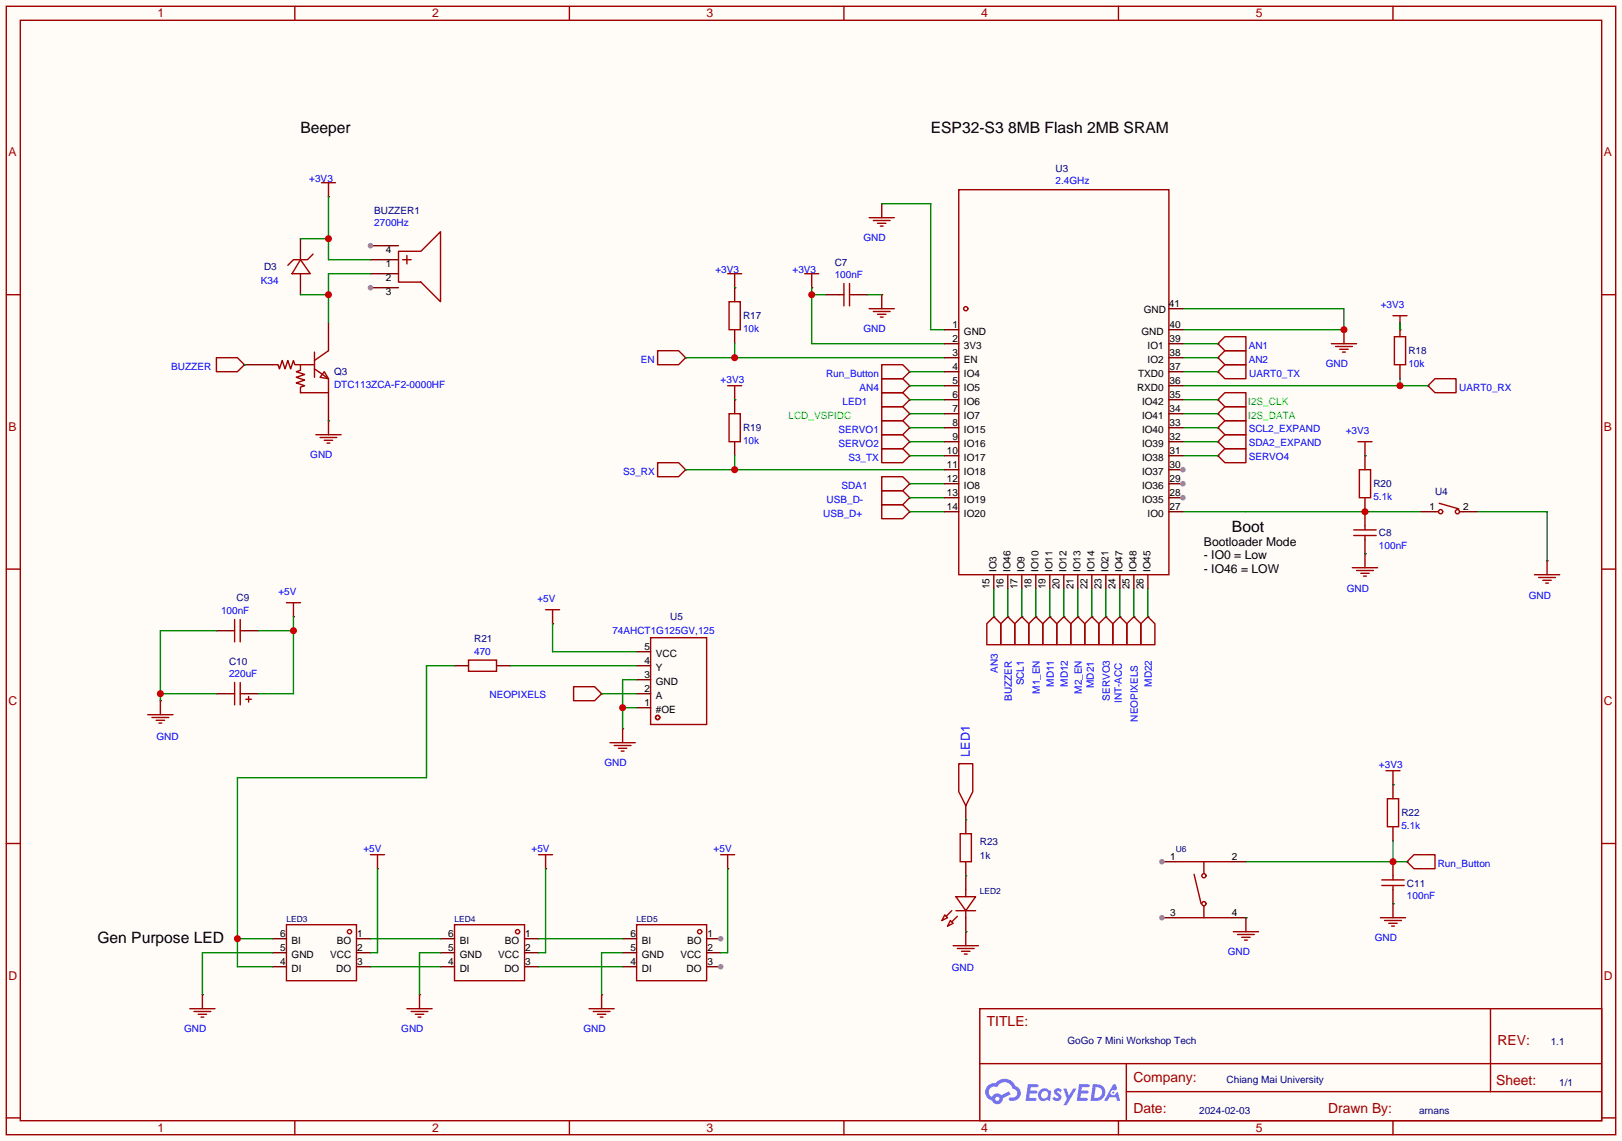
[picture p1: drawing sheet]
<svg xmlns="http://www.w3.org/2000/svg" width="294mm" height="207mm" viewBox="0 0 294 207" stroke-linecap="round" stroke-linejoin="round" font-family="sans-serif">
<path d="M0 0h294.1v207h-294.1z" fill="#fffcf7"/>
<g fill="none" stroke="#a10000" stroke-width=".25">
<path d="M1.1 1.1h291.9v204.8h-291.9zM3.7 3.7h286.7v199.6h-286.7zM53.5 1.1v2.6M103.3 1.1v2.6M153 1.1v2.6M202.8 1.1v2.6M252.6 1.1v2.6M1.1 53.5h2.6M290.4 53.5h2.6M1.1 103.3h2.6M290.4 103.3h2.6M1.1 153h2.6"/>
<path d="M290.4 153h2.6M177.7 183h112.7v20.3h-112.7zM177.7 193h112.7M204.2 198.1h86.2M204.2 193v10.1M270.3 183v15.1M1.1 202.8h2.6M53.5 203.3v2.6M103.3 203.3v2.6M153 203.3v2.6M202.8 203.3v2.6M252.6 203.3v2.6"/>
<path d="M290.4 202.8h2.6"/>
</g>
<g fill="#5487ff">
<path d="M191.3 197.6l.5-.2 .4 .1 .3 .3-.2 .4a.33 .33 0 0 0-.3-.3 .33 .33 0 0 0-.3 .2v.1a.89 .89 0 0 1 .6 1.3 1 1 0 0 1-1.5-.1l.4-.4 .5 .3 .2-.1v-.2a.88 .88 0 0 1-.6-1.4z"/>
<path d="M192.8 197.5h.6l.4 1.3 .8-1.3h.6l-1.8 3h-.6l.7-1.1z"/>
<path d="M186.4 196.7h.8a1.1 1.1 0 0 1 1.1 .2l-.1 .3-1.3 .1-.1 .6h1.1l.2 .2-.3 .3h-1.1l-.1 .8h1.2l.1 .4-.2 .1h-1.7z"/>
<path d="M195.7 196.7h.8a1.11 1.11 0 0 1 1.1 .2 .26 .26 0 0 1-.3 .4h-1.1l-.1 .6h1.1l.2 .2-.3 .3h-1.1l-.1 .8h1.2l.1 .4-.2 .1h-1.7z"/>
<path d="M201.9 196.7h.5l.2 .9-.4 .3a.5 .5 0 0 0-.8 .1 .5 .5 0 0 0 .3 .7 .5 .5 0 0 0 .7-.4l.3-.2 .4 1.6h-.5l-.2-.6h-1.2l-.4 .6h-.6z"/>
<path d="M198.2 196.7l-.4 3h.9a1.51 1.51 0 0 0 1.7-1.5 1.51 1.51 0 0 0-1.7-1.5zM198.7 197.2a1 1 0 0 1 1.2 1.1 1 1 0 0 1-1.3 .9h-.2z"/>
<path d="M188.7 197.7a1.07 1.07 0 0 0-.3 1.6 1.07 1.07 0 0 0 1.5 .2l.5 .2 .2-1.6-.1-.2-.3-.1a1.02 1.02 0 0 0-1.5-.1zM188.7 198.6a.67 .67 0 0 1 1.3 0 .67 .67 0 0 1-1.3 0z"/>
<path d="M179.1 197a1.58 1.58 0 0 0 .8 2.7 1.01 1.01 0 0 0 1.1 .6 1.01 1.01 0 0 0 .9-1l1.4-.8-.3-.5-1.4 .7a1.03 1.03 0 0 0-1.7 .3 1 1 0 0 1-.5-1.4 1 1 0 0 1 1.4-.3 1.49 1.49 0 0 1 1.6-1 1.49 1.49 0 0 1 1.3 1.3 .82 .82 0 0 1 .7 1 .82 .82 0 0 1-1.2 .5 .31 .31 0 0 0-.3 .3 .31 .31 0 0 0 .3 .3 1.43 1.43 0 0 0 1.8-.9 1.43 1.43 0 0 0-.9-1.8 2.09 2.09 0 0 0-3.6-.5l-.8 .1zM180.5 199.4a.39 .39 0 0 1 .7 0 .39 .39 0 0 1-.7 0z"/>
<circle cx="201.9" cy="198.2" r=".19"/>
</g>
<g fill="none" stroke="#a10000" stroke-width=".25">
<path d="M157.6 39.5h4.6M159.9 37v2.5M73 47.1h1.5M73.8 46.4v1.5M132 49.7h2.5M132.2 54.7h2v5.1h-2zM133.2 49.7v2.5M145.9 49.7h2.6M147.2 49.7v2.5M152.3 53.5h.7M153 51.4v4.1M154.1 51.4v4.1"/>
<path d="M154.1 53.5h.7M157.6 56h4.6M158.4 40h3M158.4 56.5h3M159.1 40.5h1.6M159.1 57h1.6M159.6 41h.5M159.6 57.5h.5M159.9 53.5v2.5M243.7 59.8v2.6M119.3 63.6h3.8l1.2 1.3-1.2 1.3h-3.8zM159.9 71.2h3.8l1.3 1.3-1.3 1.3h-3.8z"/>
<path d="M159.9 66.2h3.8l1.3 1.2-1.3 1.3h-3.8zM159.9 68.7h3.8l1.3 1.3-1.3 1.2h-3.8zM159.9 76.3h3.8l1.3 1.3-1.3 1.3h-3.8zM159.9 78.9h3.8l1.3 1.2-1.3 1.3h-3.8zM159.9 73.8h3.8l1.3 1.3-1.3 1.2h-3.8zM220.9 62.4l1.2-1.3h3.8v2.5h-3.8zM220.9 64.9l1.2-1.3h3.8v2.6h-3.8zM220.9 75.1l1.2-1.3h3.8v2.5h-3.8zM220.9 72.5l1.2-1.3h3.8v2.6h-3.8zM220.9 67.4l1.2-1.2h3.8v2.5h-3.8zM241.4 62.4h4.6M242.2 62.9h3"/>
<path d="M243 63.4h1.5M243.5 63.9h.5M259 70l1.2-1.3h3.8v2.5h-3.8zM119.3 83.9h3.8l1.2 1.3-1.2 1.3h-3.8zM159.9 86.5h3.8l1.3 1.3-1.3 1.2h-3.8zM159.9 91.6h3.8l1.3 1.2-1.3 1.3h-3.8zM159.9 89h3.8l1.3 1.3-1.3 1.3h-3.8zM159.9 81.4h3.8l1.3 1.3-1.3 1.2h-3.8zM220.9 82.7l1.2-1.3h3.8v2.5h-3.8zM180.2 111.9l1.3 1.3v3.8h-2.6v-3.8zM182.8 111.9l1.2 1.3v3.8h-2.5v-3.8zM185.3 111.9l1.3 1.3v3.8h-2.6v-3.8z"/>
<path d="M187.8 111.9l1.3 1.3v3.8h-2.5v-3.8zM189.1 113.2l1.3-1.3 1.2 1.3v3.8h-2.5zM191.6 113.2l1.3-1.3 1.3 1.3v3.8h-2.6zM195.5 111.9l1.2 1.3v3.8h-2.5v-3.8zM198 111.9l1.3 1.3v3.8h-2.6v-3.8zM200.5 111.9l1.3 1.3v3.8h-2.5v-3.8zM204.3 113.2l1.3-1.3 1.3 1.3v3.8h-2.6zM208.2 111.9l1.2 1.3v3.8h-2.5v-3.8z"/>
</g>
<g fill="none" stroke="#870000" stroke-width=".25">
<path d="M159.9 37h.1M67.2 44.6h5.1M133.2 52.2h.1M133.2 52.2v2.5M133.2 59.8v2.6M147.2 52.2h.1M149.7 53.5h2.6M154.8 53.5h2.6M159.9 53.5h.1M243.7 59.8h.1M124.3 64.9h.1M165 72.5h.1"/>
<path d="M165 67.4h.1M165 70h.1M165 77.6h.1M165 75.1h.1M220.9 62.4h.1M220.9 64.9h.1M220.9 75.1h.1M220.9 72.5h.1M220.9 67.4h.1M259 70h.1M124.3 85.2h.1M165 87.8h.1"/>
<path d="M165 80.1h.1M165 92.8h.1M165 90.3h.1M165 82.7h.1M220.9 82.7h.1M180.2 111.9h.1M182.8 111.9h.1M185.3 111.9h.1M187.8 111.9h.1M190.4 111.9h.1M192.9 111.9h.1M195.5 111.9h.1"/>
<path d="M198 111.9h.1M200.5 111.9h.1M205.6 111.9h.1M208.2 111.9h.1"/>
</g>
<circle cx="67.2" cy="44.6" r=".51" fill="#999"/>
<path d="M67.2 52.2h5.1" fill="none" stroke="#870000" stroke-width=".25"/>
<circle cx="67.2" cy="52.2" r=".51" fill="#999"/>
<g fill="none" stroke="#870000" stroke-width=".25">
<path d="M59.6 35.7h.1M54.5 43.3v3.8M54.5 49.7v3.8M59.6 58.5v5.1M67.2 49.7h5.1M67.2 47.1h5.1M253.9 59.8h.1M253.9 58.5v2.6M44.3 66.2h.1M44.3 66.2h5.1M59.6 76.3h.1M59.6 71.2v5.1"/>
<path d="M133.2 72.5h.1M133.2 72.5v2.6M220.9 77.6h.1M253.9 66.2v2.5M133.2 80.1v2.6M220.9 80.1h.1M247.5 82.7h.1M247.5 82.7v2.5M247.5 90.3v5.1M247.5 97.9v2.6M203.1 111.9h.1M247.5 100.5h.1"/>
<path d="M280.5 101.7h.1M252.6 142.4h.1M252.6 142.4v2.5M252.6 150v2.5M252.6 156.3v2.6M255.1 156.3h.1M225.9 166.5h.1M252.6 164h.1M252.6 161.4v2.6"/>
</g>
<g fill="none" stroke="#a10000" stroke-width=".25">
<path d="M58.3 33.1h2.5M59.6 33.1v2.6M54.5 47.1l1.8 2.6h-3.3zM56.8 46.1l-1 1h-2.6l-1 1M72.3 45.6h4l3.6-3.6v12.7l-3.6-3.5h-4zM252.6 57.3h2.5M253.9 57.3v2.5M39.2 64.9h3.9l1.2 1.3-1.2 1.2h-3.9zM49.4 66.2h1l.3 .7 .5-1.5 .5 1.5 .5-1.5 .5 1.5 .5-1.5 .3 .8h3.5M54.5 66.2v1l-.8 .2 1.5 .5-1.5 .6 1.5 .5-1.5 .5 1.5 .5-.7 .2v1h5.1v-2.5l-2.6-1.8M57 63.9v4.6M57.3 78.9h4.5"/>
<path d="M58 79.4h3.1M58.8 67.4l.8 1.3-1.6-.2zM58.8 79.9h1.5M59.6 76.3v2.6M59.6 63.6l-2.6 1.8M132 70h2.5M132.2 75.1h2v5h-2zM133.2 70v2.5M220.9 77.6l1.2-1.3h3.8v2.6h-3.8zM252.9 61.1h2v5.1h-2zM59.3 80.4h.5M220.9 80.1l1.2-1.2h3.8v2.5h-3.8z"/>
<path d="M245.5 96.1h4.1M245.5 97.2h4.1M246.3 80.1h2.5M246.5 85.2h2v5.1h-2zM247.5 80.1v2.6M247.5 95.4v.7M247.5 97.2v.7M201.8 113.2l1.3-1.3 1.2 1.3v3.8h-2.5zM245.2 103h4.6M246 103.5h3M246.8 104h1.5M247.3 104.5h.5"/>
<path d="M247.5 100.5v2.5M278.3 104.3h4.5M279 104.8h3.1M279.8 105.3h1.5M280.3 105.8h.5M280.5 101.7v2.6M251.3 139.8h2.6M252.6 139.8v2.6M250.6 159.6h4M251.6 144.9h2v5.1h-2zM252.6 158.9v.7M255.1 156.3l1.3-1.2h3.8v2.5h-3.8z"/>
<path d="M223.6 169h4.6M224.4 169.5h3.1M225.2 170.1h1.5M225.7 170.6h.5M225.9 166.5v2.5M250.3 166.5h4.6M250.6 160.7h4M251.1 167h3M251.8 167.5h1.6M252.3 168h.6M252.6 160.7v.7M252.6 164v2.5"/>
</g>
<path d="M147.2 52.2v10.2h24.1M147.2 53.5h2.5" fill="none" stroke="#008700" stroke-width=".25"/>
<circle cx="147.2" cy="53.5" r=".63" fill="#c00"/>
<path d="M159.9 37h8.9v22.8h2.5M214.5 56h29.2v3.8h-29.2" fill="none" stroke="#008700" stroke-width=".25"/>
<circle cx="243.7" cy="59.8" r=".63" fill="#c00"/>
<path d="M157.4 53.5h2.5M124.3 64.9h47M133.2 62.4v2.5M165 67.4h6.3M214.5 62.4h6.4M214.5 64.9h6.4M180.2 106.8v5.1M187.8 106.8v5.1M190.4 106.8v5.1M192.9 106.8v5.1M195.5 106.8v5.1" fill="none" stroke="#008700" stroke-width=".25"/>
<circle cx="133.2" cy="64.9" r=".63" fill="#c00"/>
<path d="M214.5 67.4h6.4M214.5 70h44.5M253.9 68.7v1.3" fill="none" stroke="#008700" stroke-width=".25"/>
<circle cx="253.9" cy="70" r=".63" fill="#c00"/>
<path d="M54.5 53.5h5.1M67.2 49.7h-7.6v8.8M165 77.6h6.3M165 70h6.3M165 80.1h6.3M165 90.3h6.3M165 92.8h6.3M182.8 106.8v5.1M203.1 106.8v5.1M205.6 106.8v5.1M208.2 106.8v5.1" fill="none" stroke="#008700" stroke-width=".25"/>
<circle cx="59.6" cy="53.5" r=".63" fill="#c00"/>
<path d="M59.6 35.7v11.4h7.6M54.5 43.3h5.1" fill="none" stroke="#008700" stroke-width=".25"/>
<circle cx="59.6" cy="43.3" r=".63" fill="#c00"/>
<path d="M225.9 156.3h29.2M252.6 152.5v3.8" fill="none" stroke="#008700" stroke-width=".25"/>
<circle cx="252.6" cy="156.3" r=".63" fill="#c00"/>
<path d="M124.3 85.2h47M133.2 82.7v2.5M165 82.7h6.3" fill="none" stroke="#008700" stroke-width=".25"/>
<circle cx="133.2" cy="85.2" r=".63" fill="#c00"/>
<path d="M253.9 58.5v1.3M214.5 92.8h43.2M267.8 92.8h12.7v8.9" fill="none" stroke="#008700" stroke-width=".25"/>
<circle cx="247.5" cy="92.8" r=".63" fill="#c00"/>
<g fill="none" stroke="#008700" stroke-width=".25">
<path d="M133.2 52.2h.1M44.3 66.2h.1M59.6 76.3h.1M133.2 72.5h.1M165 72.5h6.3M165 75.1h6.3M214.5 72.5h6.4M214.5 75.1h6.4M214.5 77.6h6.4M165 87.8h6.3M214.5 82.7h6.4M214.5 80.1h6.4"/>
<path d="M247.5 82.7h.1M39.2 114.4h-10.1v12.7M185.3 106.8v5.1M198 106.8v5.1M200.5 106.8v5.1M247.5 100.5h.1M29.1 125.9h10.1M252.6 142.4h.1M252.6 164h.1"/>
</g>
<g fill="none" stroke="#a10000" stroke-width=".25">
<path d="M41.8 114.4h.7M42.5 112.4v4.1M43.6 112.4v4.1M43.6 114.4h.7M51.9 109.3h2.6M53.2 109.3v2.6M85 119.8h5v2h-5zM98.9 110.6h2.6M100.2 110.6v2.6M118 115.7h10.1v15.7h-10.1zM26.8 129.7h4.6M27.6 130.2h3"/>
<path d="M28.3 130.7h1.5M28.8 131.2h.5M29.1 127.1v2.6M41.8 125.9h.7M42.5 123.8v4.1M43.6 123.8v4.1M43.6 125.9h.7M44.6 126.9h1M45.1 126.4v1M104 124.6h3.8l1.3 1.3-1.3 1.2h-3.8zM110.6 134.7h4.6M111.4 135.3h3"/>
<path d="M112.1 135.8h1.6M112.6 136.3h.6M112.9 132.2v2.5"/>
<circle cx="119.3" cy="130.2" r=".38"/>
</g>
<g fill="none" stroke="#870000" stroke-width=".25">
<path d="M39.2 114.4h2.6M44.3 114.4h2.6M53.2 111.9h.1M100.2 113.2h.1M115.4 118.2h2.6M29.1 127.1h.1M39.2 125.9h2.6M44.3 125.9h2.6M82.4 120.8h2.6M90 120.8h2.6M109.1 125.9h.1M112.9 132.2h.1"/>
<path d="M115.4 120.8h2.6M115.4 128.4h2.6M115.4 125.9h2.6M115.4 123.3h2.6"/>
</g>
<circle cx="29.1" cy="125.9" r=".63" fill="#c00"/>
<path d="M46.9 114.4h6.3M53.2 111.9v14h-6.3" fill="none" stroke="#008700" stroke-width=".25"/>
<circle cx="53.2" cy="114.4" r=".63" fill="#c00"/>
<path d="M100.2 113.2v5h15.2M92.6 120.8h22.8M109.1 125.9h6.3M112.9 128.4h2.5M115.4 123.3h-2.5v8.9" fill="none" stroke="#008700" stroke-width=".25"/>
<circle cx="112.9" cy="128.4" r=".63" fill="#c00"/>
<g fill="none" stroke="#a10000" stroke-width=".25">
<path d="M51.9 167.8h12.7v10.1h-12.7zM82.4 167.8h12.7v10.1h-12.7zM115.4 167.8h12.7v10.1h-12.7z"/>
<circle cx="63.4" cy="169" r=".38"/>
<circle cx="93.9" cy="169" r=".38"/>
<circle cx="126.9" cy="169" r=".38"/>
</g>
<g fill="none" stroke="#870000" stroke-width=".25">
<path d="M49.4 170.3h2.5M49.4 172.8h2.5M49.4 175.4h2.5M64.6 170.3h2.6M64.6 172.8h2.6M64.6 175.4h2.6M79.9 170.3h2.5M79.9 172.8h2.5M79.9 175.4h2.5M95.1 170.3h2.6M95.1 172.8h2.6M95.1 175.4h2.6"/>
<path d="M128.1 170.3h2.6"/>
</g>
<circle cx="130.7" cy="170.3" r=".51" fill="#999"/>
<path d="M128.1 172.8h2.6M128.1 175.4h2.6" fill="none" stroke="#870000" stroke-width=".25"/>
<circle cx="130.7" cy="175.4" r=".51" fill="#999"/>
<path d="M68.5 157.6h.1M98.9 157.6h.1M132 157.6h.1M112.9 175.4h2.5M112.9 172.8h2.5M112.9 170.3h2.5M36.7 180.5h.1M76.1 180.5h.1M109.1 180.5h.1" fill="none" stroke="#870000" stroke-width=".25"/>
<path d="M82.4 120.8h-5.1v20.3h-34.2v34.3h6.3M68.5 157.6v15.2h-1.3M98.9 157.6v15.2h-1.2M132 157.6v15.2h-1.3M43.1 170.3h6.3M49.4 172.8h-12.7v7.7M67.2 175.4h12.7M67.2 170.3h12.7M79.9 172.8h-3.8v7.7M97.7 175.4h15.2M97.7 170.3h15.2M112.9 172.8h-3.8v7.7" fill="none" stroke="#008700" stroke-width=".25"/>
<g fill="none" stroke="#a10000" stroke-width=".25">
<path d="M67.2 155.1h2.5M68.5 155.1v2.5M97.7 155.1h2.5M98.9 155.1v2.5M130.7 155.1h2.5M132 155.1v2.5M34.4 183h4.6M35.2 183.5h3M35.9 184h1.6M36.4 184.5h.6M36.7 180.5v2.5M73.8 183h4.6"/>
<path d="M74.5 183.5h3.1M75.3 184h1.5M75.8 184.5h.5M76.1 180.5v2.5M106.8 183h4.6M107.6 183.5h3M108.3 184h1.6M108.8 184.5h.5M109.1 180.5v2.5"/>
</g>
<circle cx="43.1" cy="170.3" r=".63" fill="#c00"/>
<g fill="none" stroke="#a10000" stroke-width=".25">
<path d="M173.9 34.4h38.1v69.9h-38.1z"/>
<circle cx="175.1" cy="56" r=".38"/>
</g>
<g fill="none" stroke="#870000" stroke-width=".25">
<path d="M171.3 59.8h2.6M171.3 62.4h2.6M171.3 64.9h2.6M171.3 67.4h2.6M171.3 70h2.6M171.3 72.5h2.6M171.3 75.1h2.6M171.3 77.6h2.6M171.3 80.1h2.6M171.3 82.7h2.6M171.3 85.2h2.6M171.3 87.8h2.6"/>
<path d="M171.3 90.3h2.6M171.3 92.8h2.6M212 90.3h2.5M212 92.8h2.5M180.2 104.3v2.5M182.8 104.3v2.5M185.3 104.3v2.5M187.8 104.3v2.5M190.4 104.3v2.5M192.9 104.3v2.5M195.5 104.3v2.5M198 104.3v2.5"/>
<path d="M200.5 104.3v2.5M203.1 104.3v2.5M205.6 104.3v2.5M208.2 104.3v2.5"/>
</g>
<circle cx="214.5" cy="90.3" r=".51" fill="#999"/>
<path d="M212 87.8h2.5" fill="none" stroke="#870000" stroke-width=".25"/>
<circle cx="214.5" cy="87.8" r=".51" fill="#999"/>
<path d="M212 85.2h2.5" fill="none" stroke="#870000" stroke-width=".25"/>
<circle cx="214.5" cy="85.2" r=".51" fill="#999"/>
<g fill="none" stroke="#870000" stroke-width=".25">
<path d="M212 59.8h2.5M212 56h2.5M212 77.6h2.5M212 75.1h2.5M212 72.5h2.5M212 70h2.5M212 67.4h2.5M212 64.9h2.5M212 62.4h2.5M212 82.7h2.5M212 80.1h2.5M257.7 92.8h2.5"/>
<path d="M265.3 92.8h2.5M175.1 146.2v5.1M175.1 156.3v5.1M175.1 169h.1M175.1 166.5v2.5M210.7 166.5h2.5M223.4 166.5h2.5"/>
</g>
<g fill="none" stroke="#a10000" stroke-width=".25">
<path d="M260.2 92.8h.5M261 91.3l3.5 1M264.8 92.8h.5M173.9 138.6h2.5v5l-1.3 2.6-1.2-2.6zM174.1 151.3h2v5h-2zM171.3 166l.5 .5-1 .5zM172.3 167l.5 .5-1 .5zM172.6 165.2l-1 1M172.8 171.6h4.6M173.4 162.7h3.5l-1.8 2.5zM173.4 165.2h3.5M173.6 172.1h3.1"/>
<path d="M173.6 166.2l-1 1.1M174.4 172.6h1.5M174.9 173.1h.5M175.1 161.4v1.3M175.1 165.2v1.3M175.1 169v2.6"/>
<circle cx="261.2" cy="92.8" r=".38"/>
<circle cx="264.3" cy="92.8" r=".38"/>
</g>
<path d="M175.1 148.7h.1M175.1 158.9h.1M175.1 169h.1" fill="none" stroke="#008700" stroke-width=".25"/>
<circle cx="210.7" cy="166.5" r=".51" fill="#999"/>
<path d="M210.7 156.3h2.5M223.4 156.3h2.5" fill="none" stroke="#870000" stroke-width=".25"/>
<circle cx="210.7" cy="156.3" r=".51" fill="#999"/>
<g fill="none" stroke="#a10000" stroke-width=".25">
<path d="M213.2 156.3h10.2M216.5 158.6l1.3 5.4M218.3 156.3v2.1M213.2 166.5h10.2M218.3 164.5v2"/>
<circle cx="218.3" cy="158.9" r=".38"/>
<circle cx="218.3" cy="164" r=".38"/>
</g>
<path d="M225.9 166.5h.1" fill="none" stroke="#008700" stroke-width=".25"/>
<g font-size="2.8">
<text x="54.5" y="24.2">Beeper</text>
<text x="168.8" y="24.2">ESP32-S3 8MB Flash 2MB SRAM</text>
<text x="223.4" y="96.5">Boot</text>
<text x="17.7" y="171">Gen Purpose LED</text>
</g>
<g font-size="2.5" fill="#a00000">
<text x="178.9" y="186.2">TITLE:</text>
<text x="271.6" y="189.5">REV:</text>
<text x="205.5" y="196.4">Company:</text>
<text x="271.3" y="196.8">Sheet:</text>
<text x="205.5" y="201.9">Date:</text>
<text x="240.8" y="202">Drawn By:</text>
</g>
<text font-size="2.3" fill="#00f" x="175.9" y="137.3" transform="rotate(-90 175.9 137.3)">LED1</text>
<g font-size="2.2" fill="#a00000">
<text x="28.6" y="3.1">1</text>
<text x="78.4" y="3.1">2</text>
<text x="128.1" y="3.1">3</text>
<text x="177.9" y="3.1">4</text>
<text x="227.7" y="3.1">5</text>
<text x="1.5" y="28.4">A</text>
<text x="290.8" y="28.4">A</text>
<text x="1.5" y="78.2">B</text>
<text x="290.8" y="78.2">B</text>
<text x="1.5" y="127.9">C</text>
<text x="290.8" y="127.9">C</text>
<text x="1.5" y="177.7">D</text>
<text x="290.8" y="177.7">D</text>
<text x="28.6" y="205.3">1</text>
<text x="78.4" y="205.3">2</text>
<text x="128.1" y="205.3">3</text>
<text x="177.9" y="205.3">4</text>
<text x="227.7" y="205.3">5</text>
</g>
<g font-size="2.2">
<text x="218.3" y="99">Bootloader Mode</text>
<text x="218.3" y="101.5">- IO0 = Low</text>
<text x="218.3" y="103.9">- IO46 = LOW</text>
</g>
<g font-size="1.8" fill="#00f">
<text x="56.1" y="33">+3V3</text>
<text x="191.4" y="33.5">2.4GHz</text>
<text x="67.9" y="41.1">2700Hz</text>
<text x="156.6" y="43.6">GND</text>
<text x="47.3" y="51.6">K34</text>
<text x="129.7" y="49.5">+3V3</text>
<text x="143.7" y="49.5">+3V3</text>
<text x="151.4" y="50.5">100nF</text>
<text x="250.4" y="55.9">+3V3</text>
<text x="116.2" y="65.8">EN</text>
<text x="134.7" y="60.2">10k</text>
<text x="156.6" y="60.2">GND</text>
<text x="226.4" y="63.2">AN1</text>
<text x="226.4" y="65.8">AN2</text>
<text x="31.1" y="67.1">BUZZER</text>
<text x="60.6" y="70.4">DTC113ZCA-F2-0000HF</text>
<text x="130.7" y="69.6">+3V3</text>
<text x="149.8" y="68.4">Run_Button</text>
<text x="155.9" y="70.9">AN4</text>
<text x="226.5" y="68.4">UART0_TX</text>
<text x="240.4" y="66.5">GND</text>
<text x="255.4" y="66.5">10k</text>
<text x="264.6" y="70.9">UART0_RX</text>
<text x="152.8" y="73.5">LED1</text>
<text x="56.3" y="83">GND</text>
<text x="134.7" y="80.5">10k</text>
<text x="152" y="78.5">SERVO1</text>
<text x="152" y="81.1">SERVO2</text>
<text x="153.8" y="83.6">S3_TX</text>
<text x="226.4" y="78.5">SCL2_EXPAND</text>
<text x="226.4" y="83.5">SERVO4</text>
<text x="226.4" y="81">SDA2_EXPAND</text>
<text x="244" y="78.7">+3V3</text>
<text x="113" y="86.2">S3_RX</text>
<text x="152.6" y="88.6">SDA1</text>
<text x="149.3" y="93.8">USB_D+</text>
<text x="149.9" y="91.2">USB_D-</text>
<text x="249" y="90.7">5.1k</text>
<text x="250.1" y="99.6">100nF</text>
<text x="50.5" y="108">+5V</text>
<text x="244.2" y="107.4">GND</text>
<text x="40.1" y="111.4">100nF</text>
<text x="97.5" y="109.2">+5V</text>
<text x="277.2" y="108.7">GND</text>
<text x="86" y="118.8">470</text>
<text x="111" y="115">74AHCT1G125GV,125</text>
<text x="41.5" y="122.9">220uF</text>
<text x="180.9" y="122" transform="rotate(-90 180.9 122)">AN3</text>
<text x="185.7" y="124.4" transform="rotate(-90 185.7 124.4)">SCL1</text>
<text x="188.6" y="125.9" transform="rotate(-90 188.6 125.9)">M1_EN</text>
<text x="191.1" y="124.6" transform="rotate(-90 191.1 124.6)">MD11</text>
<text x="193.6" y="124.6" transform="rotate(-90 193.6 124.6)">MD12</text>
<text x="196.2" y="125.9" transform="rotate(-90 196.2 125.9)">M2_EN</text>
<text x="198.4" y="124.8" transform="rotate(-90 198.4 124.8)">MD21</text>
<text x="208.9" y="124.6" transform="rotate(-90 208.9 124.6)">MD22</text>
<text x="88.8" y="126.6">NEOPIXELS</text>
<text x="183.5" y="127.1" transform="rotate(-90 183.5 127.1)">BUZZER</text>
<text x="201.3" y="127.1" transform="rotate(-90 201.3 127.1)">SERVO3</text>
<text x="203.4" y="127.6" transform="rotate(-90 203.4 127.6)">INT-ACC</text>
<text x="206.3" y="130.9" transform="rotate(-90 206.3 130.9)">NEOPIXELS</text>
<text x="28.4" y="134.2">GND</text>
<text x="109.6" y="138.9">GND</text>
<text x="250.1" y="139.4">+3V3</text>
<text x="65.9" y="154.6">+5V</text>
<text x="96.4" y="154.6">+5V</text>
<text x="129.4" y="154.6">+5V</text>
<text x="254.1" y="150.3">5.1k</text>
<text x="260.7" y="157.3">Run_Button</text>
<text x="255.1" y="163">100nF</text>
<text x="222.6" y="173.2">GND</text>
<text x="249.3" y="170.6">GND</text>
<text x="172.6" y="176.1">GND</text>
<text x="33.4" y="187.2">GND</text>
<text x="72.8" y="187.2">GND</text>
<text x="105.8" y="187.2">GND</text>
</g>
<g font-size="1.8" fill="#000080">
<text x="191.4" y="31.2">U3</text>
<text x="67.9" y="38.7">BUZZER1</text>
<text x="47.9" y="49">D3</text>
<text x="151.4" y="48.2">C7</text>
<text x="134.7" y="57.9">R17</text>
<text x="255.4" y="64.3">R18</text>
<text x="60.6" y="68.1">Q3</text>
<text x="134.7" y="78.2">R19</text>
<text x="249" y="88.3">R20</text>
<text x="260.2" y="89.8">U4</text>
<text x="250.1" y="97.3">C8</text>
<text x="42.9" y="109.1">C9</text>
<text x="121.5" y="112.5">U5</text>
<text x="86" y="116.5">R21</text>
<text x="41.5" y="120.6">C10</text>
<text x="254.1" y="148">R22</text>
<text x="177.7" y="153.3">R23</text>
<text x="177.7" y="155.8">1k</text>
<text x="255.1" y="160.9">C11</text>
<text x="193.6" y="189.5">GoGo 7 Mini Workshop Tech</text>
<text x="281.2" y="189.6">1.1</text>
<text x="222.4" y="196.5">Chiang Mai University</text>
<text x="282.7" y="197">1/1</text>
<text x="217.5" y="202.1">2024-02-03</text>
<text x="257.3" y="202">arnans</text>
</g>
<g font-size="1.8">
<text x="70" y="45.8">4</text>
<text x="70" y="53.5">3</text>
<text x="70" y="50.9">2</text>
<text x="70" y="48.4">1</text>
<text x="172.7" y="59.5">1</text>
<text x="207.4" y="56.7">GND</text>
<text x="212" y="55.7">41</text>
<text x="212.1" y="59.5">40</text>
<text x="172.7" y="62">2</text>
<text x="172.7" y="64.6">3</text>
<text x="174.8" y="60.8">GND</text>
<text x="174.8" y="63.3">3V3</text>
<text x="174.8" y="65.9">EN</text>
<text x="207" y="60.8">GND</text>
<text x="208.1" y="65.9">IO2</text>
<text x="208.1" y="63.3">IO1</text>
<text x="212.1" y="64.6">38</text>
<text x="212.1" y="62">39</text>
<text x="172.7" y="67.1">4</text>
<text x="172.7" y="69.7">5</text>
<text x="174.8" y="68.4">IO4</text>
<text x="174.8" y="70.9">IO5</text>
<text x="206.2" y="70.9">RXD0</text>
<text x="206.4" y="68.4">TXD0</text>
<text x="212.1" y="69.7">36</text>
<text x="212.1" y="67.1">37</text>
<text x="172.7" y="72.2">6</text>
<text x="172.7" y="74.7">7</text>
<text x="172.7" y="77.3">8</text>
<text x="174.8" y="73.5">IO6</text>
<text x="174.8" y="76">IO7</text>
<text x="207.1" y="76">IO41</text>
<text x="207.1" y="73.5">IO42</text>
<text x="212.1" y="77.3">33</text>
<text x="212.1" y="74.7">34</text>
<text x="212.1" y="72.2">35</text>
<text x="171.7" y="82.4">10</text>
<text x="172.7" y="79.8">9</text>
<text x="174.8" y="78.6">IO15</text>
<text x="174.8" y="81.1">IO16</text>
<text x="174.8" y="83.6">IO17</text>
<text x="207.1" y="83.6">IO38</text>
<text x="207.1" y="81.1">IO39</text>
<text x="207.1" y="78.6">IO40</text>
<text x="212.1" y="82.4">31</text>
<text x="212.1" y="79.8">32</text>
<text x="171.7" y="84.9">11</text>
<text x="171.7" y="87.4">12</text>
<text x="171.7" y="90">13</text>
<text x="174.8" y="86.2">IO18</text>
<text x="174.8" y="88.7">IO8</text>
<text x="207.1" y="88.7">IO36</text>
<text x="207.1" y="86.2">IO37</text>
<text x="212.1" y="90">28</text>
<text x="212.1" y="87.4">29</text>
<text x="212.1" y="84.9">30</text>
<text x="171.7" y="92.5">14</text>
<text x="174.8" y="91.3">IO19</text>
<text x="174.8" y="93.8">IO20</text>
<text x="207.1" y="91.3">IO35</text>
<text x="208.1" y="93.8">IO0</text>
<text x="212.1" y="92.5">27</text>
<text x="259.2" y="92.5">1</text>
<text x="265.3" y="92.5">2</text>
<text x="179.4" y="106.9" transform="rotate(-90 179.4 106.9)">15</text>
<text x="180.7" y="103.8" transform="rotate(-90 180.7 103.8)">IO3</text>
<text x="182" y="106.9" transform="rotate(-90 182 106.9)">16</text>
<text x="183.2" y="103.8" transform="rotate(-90 183.2 103.8)">IO46</text>
<text x="184.5" y="106.9" transform="rotate(-90 184.5 106.9)">17</text>
<text x="185.8" y="103.8" transform="rotate(-90 185.8 103.8)">IO9</text>
<text x="187" y="106.9" transform="rotate(-90 187 106.9)">18</text>
<text x="188.3" y="103.8" transform="rotate(-90 188.3 103.8)">IO10</text>
<text x="189.6" y="106.9" transform="rotate(-90 189.6 106.9)">19</text>
<text x="190.8" y="103.8" transform="rotate(-90 190.8 103.8)">IO11</text>
<text x="192.1" y="106.9" transform="rotate(-90 192.1 106.9)">20</text>
<text x="193.4" y="103.8" transform="rotate(-90 193.4 103.8)">IO12</text>
<text x="194.7" y="106.9" transform="rotate(-90 194.7 106.9)">21</text>
<text x="195.9" y="103.8" transform="rotate(-90 195.9 103.8)">IO13</text>
<text x="197.2" y="106.9" transform="rotate(-90 197.2 106.9)">22</text>
<text x="198.5" y="103.8" transform="rotate(-90 198.5 103.8)">IO14</text>
<text x="199.7" y="106.9" transform="rotate(-90 199.7 106.9)">23</text>
<text x="201" y="103.8" transform="rotate(-90 201 103.8)">IO21</text>
<text x="202.3" y="106.9" transform="rotate(-90 202.3 106.9)">24</text>
<text x="203.5" y="103.8" transform="rotate(-90 203.5 103.8)">IO47</text>
<text x="204.8" y="106.9" transform="rotate(-90 204.8 106.9)">25</text>
<text x="206.1" y="103.8" transform="rotate(-90 206.1 103.8)">IO48</text>
<text x="207.4" y="106.9" transform="rotate(-90 207.4 106.9)">26</text>
<text x="208.6" y="103.8" transform="rotate(-90 208.6 103.8)">IO45</text>
<text x="116.8" y="117.9">5</text>
<text x="118.9" y="119.2">VCC</text>
<text x="116.8" y="125.5">2</text>
<text x="116.8" y="123">3</text>
<text x="116.8" y="120.5">4</text>
<text x="118.9" y="124.3">GND</text>
<text x="118.9" y="121.7">Y</text>
<text x="116.8" y="128.1">1</text>
<text x="118.9" y="129.4">#OE</text>
<text x="118.9" y="126.8">A</text>
<text x="212.2" y="156">1</text>
<text x="223.4" y="156">2</text>
<text x="212.2" y="166.2">3</text>
<text x="223.4" y="166.2">4</text>
<text x="50.8" y="172.5">5</text>
<text x="50.8" y="170">6</text>
<text x="52.9" y="173.8">GND</text>
<text x="52.9" y="171.3">BI</text>
<text x="59.9" y="173.8">VCC</text>
<text x="61.1" y="171.3">BO</text>
<text x="64.8" y="170">1</text>
<text x="64.8" y="172.5">2</text>
<text x="81.3" y="172.5">5</text>
<text x="81.3" y="170">6</text>
<text x="83.4" y="173.8">GND</text>
<text x="83.4" y="171.3">BI</text>
<text x="90.4" y="173.8">VCC</text>
<text x="91.6" y="171.3">BO</text>
<text x="95.2" y="170">1</text>
<text x="95.2" y="172.5">2</text>
<text x="114.3" y="172.5">5</text>
<text x="114.3" y="170">6</text>
<text x="116.4" y="173.8">GND</text>
<text x="116.4" y="171.3">BI</text>
<text x="123.4" y="173.8">VCC</text>
<text x="124.6" y="171.3">BO</text>
<text x="128.3" y="170">1</text>
<text x="128.3" y="172.5">2</text>
<text x="50.8" y="175.1">4</text>
<text x="52.9" y="176.3">DI</text>
<text x="61" y="176.3">DO</text>
<text x="64.8" y="175.1">3</text>
<text x="81.3" y="175.1">4</text>
<text x="83.4" y="176.3">DI</text>
<text x="91.5" y="176.3">DO</text>
<text x="95.2" y="175.1">3</text>
<text x="114.3" y="175.1">4</text>
<text x="116.4" y="176.3">DI</text>
<text x="124.5" y="176.3">DO</text>
<text x="128.3" y="175.1">3</text>
</g>
<g font-size="1.8" fill="#0f0">
<text x="143" y="76">LCD_VSPIDC</text>
<text x="226.4" y="76">I2S_DATA</text>
<text x="226.4" y="73.4">I2S_CLK</text>
</g>
<g font-size="1.5" fill="#000080">
<text x="213.2" y="154.5">U6</text>
<text x="51.9" y="167.2">LED3</text>
<text x="82.4" y="167.2">LED4</text>
<text x="115.4" y="167.2">LED5</text>
<text x="177.7" y="162.1">LED2</text>
</g>
</svg>
